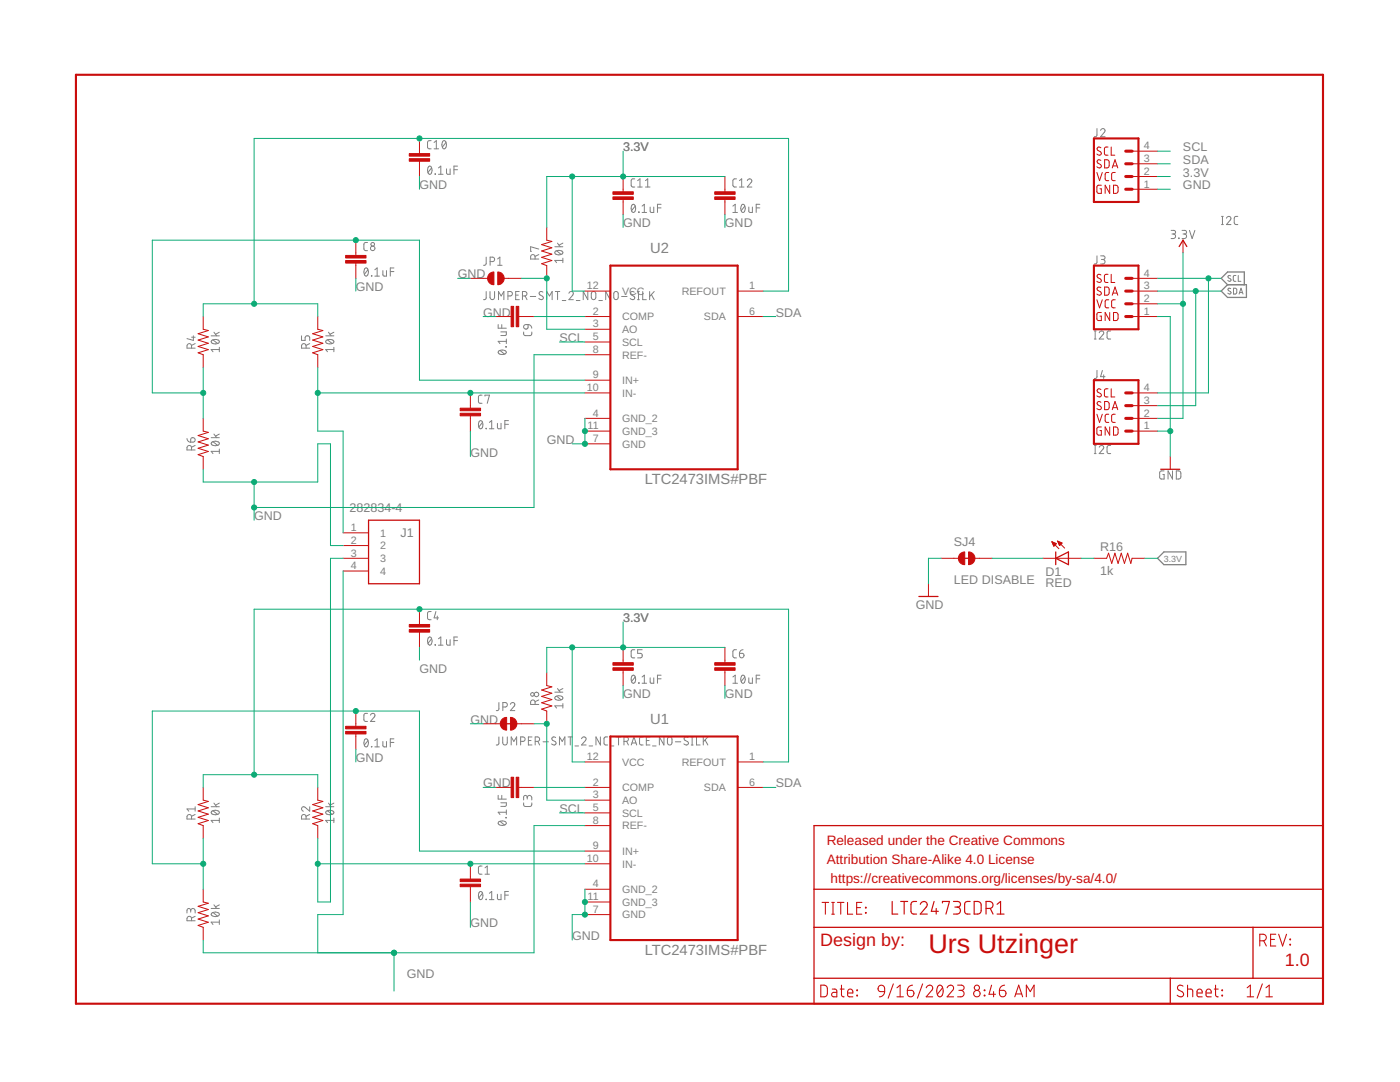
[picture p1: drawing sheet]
<svg xmlns="http://www.w3.org/2000/svg" width="279mm" height="216mm" viewBox="0 0 279 216" stroke-linecap="round" stroke-linejoin="round" font-family="sans-serif">
<g fill="none" stroke="#808080" stroke-width=".2">
<path d="M85.5 33.3l.3-.2a.95 .95 0 0 1 0 1.7 1.04 1.04 0 0 1-.3-1.5zM86 28.1h-.5l-.2 .3v1.1l.2 .2h.5M86.1 33.5l-.7 .9M86.6 29.7h.9M86.6 28.4l.5-.3v1.6M86.8 34.7l.1 .1zM87.5 33.5l.5-.4v1.7M87.5 34.8h.9M88.4 28.2l.2-.1a.97 .97 0 0 1 0 1.6 1.02 1.02 0 0 1-.2-1.5zM89 28.4l-.7 .9M89.1 33.7v.9l.3 .2h.4v-1.1M90.6 33.9h.7"/>
<path d="M91.3 33.1h-.7v1.7M126.7 35.7h-.5l-.2 .3v1.1l.2 .2h.5M127.3 37.3h.9M127.3 36l.4-.3v1.6M128.8 37.3h.9M128.8 36l.5-.3v1.6M147 35.7h-.5l-.2 .3 .1 1.2 .6 .1M147.6 37.3h.9M147.6 36l.4-.3v1.6M149.1 36a.44 .44 0 0 1 .7-.3 .44 .44 0 0 1 .1 .7l-.8 .9h1M218.9 25.7v1.4l-.2 .2h-.3M219.6 26a.44 .44 0 0 1 .7-.3 .44 .44 0 0 1 .1 .7l-.8 .9h.9"/>
<path d="M72.8 53.6l.3-.1a.95 .95 0 0 1 0 1.6 1.06 1.06 0 0 1-.3-1.5zM73.3 48.4h-.4l-.3 .3v1.1l.4 .2h.3M73.4 53.8l-.7 .9M74.1 55l.1 .1zM74.8 53.8l.5-.3v1.6M74.8 55.1h.9M76.4 54v.9l.3 .2h.4v-1.1M77.9 54.2h.7M78.6 53.5h-.7v1.6M97 58.2v1.4l-.5 .2M97 51.3v1.4l-.5 .2M97.8 58.2v1.1a.46 .46 0 0 0 .4 .5 .46 .46 0 0 0 .5-.5v-1.1"/>
<path d="M97.8 52.2h.5a.44 .44 0 0 0 .4-.4 .44 .44 0 0 0-.4-.5h-.5v1.6M99.3 52.9h.9M99.3 51.7l.5-.4v1.6M99.5 59.8v-1.6l.5 .9 .6-.9v1.6M101.4 59.1h.4a.44 .44 0 0 0 .5-.5 .44 .44 0 0 0-.5-.4h-.4v1.6M102.9 58.9h.5M103.6 58.2h-.7v1.6h.7M104.3 59.1h.4a.44 .44 0 0 0 .5-.5 .44 .44 0 0 0-.5-.4h-.4v1.6M104.8 59.1l.4 .7M105.8 59.2h1.1M106.8 51.7v-.5a.44 .44 0 0 0-.5-.4 .44 .44 0 0 0-.4 .4v.5h1.6M107.5 49.7l-1.6-.5v.9h.2"/>
<path d="M107.5 50.8l-.7 .4M108.4 58.3a.41 .41 0 0 0-.7-.1 .41 .41 0 0 0 .1 .6l.5 .3a.41 .41 0 0 1 0 .6 .41 .41 0 0 1-.6 0l-.2-.1M109.1 59.8v-1.6l.6 .9 .5-.9v1.6M110.7 49.2h1.6M110.8 50.2a1.02 1.02 0 0 1 1.5 .2 .93 .93 0 0 1-1.6 0zM110.8 58.2h.9M111.1 50l.9 .8M111.3 48.5l.5 .7M111.3 58.2v1.6M112.2 60h.7M112.3 52h-1.6l.4 .4M112.3 51.5v.9"/>
<path d="M112.3 48.5l-.7 .4M113.5 58.5a.44 .44 0 0 1 .7-.3 .44 .44 0 0 1 .1 .7l-.8 .9h.9M115 60h.7M117.3 58.2v1.6l-.9-1.6v1.6M118.1 58.3l.3-.1 .4 .1 .1 1a.46 .46 0 0 1-.4 .5 .46 .46 0 0 1-.5-.5zM119.5 60h.7M121.8 58.2v1.6l-.9-1.6v1.6M122.6 58.3l.3-.1 .4 .1 .1 1a.44 .44 0 0 1-.5 .5 .44 .44 0 0 1-.4-.5zM124.1 59.2h1M126.2 40.9l.2-.1a.97 .97 0 0 1 0 1.6 1.02 1.02 0 0 1-.2-1.5zM126.6 58.3a.41 .41 0 0 0-.6-.1 .41 .41 0 0 0-.1 .6l.6 .3a.41 .41 0 0 1 0 .6 .41 .41 0 0 1-.6 0l-.1-.1M126.8 41.1l-.8 .9"/>
<path d="M127.2 59.8h.4M127.2 58.2h.4M127.4 58.2v1.6M127.4 42.3l.2 .1zM128.1 41.1l.5-.3v1.6M128.1 42.4h1M128.3 58.2v1.6h.7M129.6 58.2v1.6M129.8 41.3v.9l.2 .2h.5v-1.1M130 58.8l.6 1M130.6 58.2l-1 1M131.2 41.5h.7"/>
<path d="M131.9 40.8h-.7v1.6M146.3 41.1l.4-.3v1.6M146.3 42.4h.9M148 40.9l.3-.1a.95 .95 0 0 1 0 1.6 1.04 1.04 0 0 1-.3-1.5zM148.7 41.1l-.8 .9M149.4 41.3l.1 .9 .2 .2h.5v-1.1M150.9 41.5h.7M151.6 40.8h-.7v1.6M218.9 51.1v1.4l-.5 .2M219.6 51.1h.6a.36 .36 0 0 1 .3 .3 .36 .36 0 0 1-.3 .4h-.4M220.1 51.8a.46 .46 0 0 1 .4 .4 .46 .46 0 0 1-.4 .5h-.5M233.7 46h.6a.36 .36 0 0 1 .3 .3 .36 .36 0 0 1-.3 .4h-.4"/>
<path d="M234.2 46.7a.46 .46 0 0 1 .4 .4 .46 .46 0 0 1-.4 .5h-.5M235.2 47.5l.1 .1zM235.9 46h.6a.36 .36 0 0 1 .3 .3 .36 .36 0 0 1-.3 .4h-.4M236.3 46.7a.46 .46 0 0 1 .5 .4 .46 .46 0 0 1-.5 .5h-.4M237.4 46l.5 1.6 .6-1.6M243.8 44.8h.3M243.8 43.2h.3M244 43.2v1.6M244.8 43.5a.44 .44 0 0 1 .6-.3 .44 .44 0 0 1 .1 .7l-.7 .9h.9M245.6 57.6l-.4-.1-.1 .3 .5 .4a.32 .32 0 0 1-.1 .5 .32 .32 0 0 1-.5-.2M245.6 55.1l-.4-.1-.1 .2 .5 .4a.32 .32 0 0 1-.1 .5 .32 .32 0 0 1-.5-.1M246.2 57.5h.4l.2 .2v.8l-.2 .2h-.4z"/>
<path d="M246.7 55h-.4l-.2 .2v.8l.6 .1M247 43.2h-.5l-.2 .3 .1 1.2 .6 .1M247.1 55v1.1h.5M247.3 58.7l.4-1.2 .4 1.2M247.4 58.4h.6M38.2 69.5v-.5a.46 .46 0 0 0-.4-.4 .46 .46 0 0 0-.5 .4v.5h1.6M38.2 67.3h.7M38.6 67v.9l-1.3-.3M38.9 68.6l-.7 .3M42.1 67h1.7M42.2 67.9a1.02 1.02 0 0 1 1.6 .3 .97 .97 0 0 1-1.7 0zM42.5 67.8l.9 .7"/>
<path d="M42.7 66.3l.5 .7M43.8 69.3v.9M43.8 69.7h-1.7l.4 .5M43.8 66.3l-.8 .4M60.2 67v.9h.7v-.5a.46 .46 0 0 1 .5-.4 .46 .46 0 0 1 .4 .4v.5M61.1 69.5v-.5a.46 .46 0 0 0-.5-.4 .46 .46 0 0 0-.4 .4v.5h1.6M61.8 68.6l-.7 .3M65 67h1.6M65.1 67.9a1.02 1.02 0 0 1 1.5 .3 .97 .97 0 0 1-1.6 0zM65.4 67.8l.9 .7M65.6 66.3l.5 .7M66.6 69.3v.9"/>
<path d="M66.6 69.7h-1.6l.4 .5M66.6 66.3l-.7 .4M96.2 78.8l-.5 .1-.2 .3v1.1l.2 .2h.5M96.8 79v-.2h.9l-.5 1.7M99.4 64.8v.7h1.6M99.5 70.1a1.01 1.01 0 0 1 1.5 .2 .97 .97 0 0 1-1.6 0zM99.8 69.9l.9 .8M99.9 66.2h1.1v.7l-1.1 .1M100.1 64.8v.7M100.9 69.2l.1 .1zM101 67.6v1M101 68.1h-1.6l.4 .5"/>
<path d="M104.5 66.3v.4l.4 .3h1l.2-.4v-.3M104.6 64.9l.8-.1v.5a.45 .45 0 0 1-.7 .3 .45 .45 0 0 1-.1-.7zM105.4 64.8l.4 .1 .3 .6M218.4 67.6h.4M218.4 66h.4M218.6 66v1.6M218.9 73.9v1.4l-.2 .2h-.3M219.4 66.4a.44 .44 0 0 1 .6-.4 .44 .44 0 0 1 .1 .8l-.7 .8h.9M220 73.9l-.4 1.3h.9M220.3 74.8v.7M221.7 66l-.6 .1-.2 .3 .1 1 .1 .2h.6M37.3 87.5l.1 .2a.68 .68 0 0 0 .7 .5"/>
<path d="M38.2 87.4a.46 .46 0 0 1 .7 .2 .46 .46 0 0 1-.4 .6h-.4zM38.2 89.8v-.5a.46 .46 0 0 0-.4-.4 .46 .46 0 0 0-.5 .4v.5h1.6M38.9 88.9l-.7 .3M42.1 87.3h1.7M42.2 88.2a1.02 1.02 0 0 1 1.6 .3 .97 .97 0 0 1-1.7 0zM42.5 88.1l.9 .8M42.7 86.6l.5 .7M43.8 89.6v.9M43.8 90.1h-1.7l.4 .4M43.8 86.6l-.8 .4M95.7 84l.2-.1a.97 .97 0 0 1 0 1.7 1 1 0 0 1-.2-1.6zM96.3 84.3l-.7 .9"/>
<path d="M97 85.5l.1 .1zM97.7 84.3l.4-.4v1.7M97.7 85.6h.9M99.3 84.5v.9l.2 .2h.5v-1.1M100.8 84.7h.7M101.5 83.9h-.7v1.7M218.4 90.5h.4M218.4 88.9h.4M218.6 88.9v1.6M219.4 89.2a.44 .44 0 0 1 .6-.3 .44 .44 0 0 1 .1 .7l-.7 .9h.9M221.7 88.9h-.6l-.2 .3 .1 1.1 .1 .2h.6M232.3 94h-.5l-.3 .2-.1 1 .2 .4h.7v-.9h-.2"/>
<path d="M234 94v1.6l-.9-1.6v1.6M234.8 94h.6l.2 .2 .1 .9-.3 .4-.6 .1zM85.5 127.2l.3-.1a.95 .95 0 0 1 0 1.6 1.06 1.06 0 0 1-.3-1.5zM86 122h-.5l-.2 .4v1l.2 .2 .5 .1M86.1 127.5l-.7 .9M86.8 128.6l.1 .1zM87 122l-.4 1.3h.9M87.3 122.9v.8M87.5 128.7h.9M87.5 127.5l.5-.4v1.6M89.1 127.6v1l.3 .1h.4v-1.1M90.6 127.8h.7"/>
<path d="M91.3 127.1h-.7v1.6M107.5 139.7l-.7 .3M110.7 138.1h1.6M110.8 139a1 1 0 0 1 1.5 .3 .95 .95 0 0 1-1.6 0zM111.1 138.9l.9 .7M111.3 137.4l.5 .7M112.3 137.4l-.7 .4M126.2 134.8l.2-.1a.95 .95 0 0 1 0 1.6 1 1 0 0 1-.2-1.5zM126.7 129.6l-.5 .1-.2 .3v1l.2 .2 .5 .1M126.8 135.1l-.8 .9M127.4 136.2l.2 .1zM128.1 136.3h1"/>
<path d="M128.1 135.1l.5-.4v1.6M128.2 129.6h-.9v.8h.5a.46 .46 0 0 1 .4 .4 .46 .46 0 0 1-.4 .5h-.5M129.8 135.3v.8l.1 .2h.6v-1M131.2 135.4h.7M131.9 134.7h-.7v1.6M146.3 136.3h.9M146.3 135.1l.4-.4v1.6M147 129.6l-.5 .1-.2 .3 .1 1.2 .6 .1M147.6 130.4h.5a.45 .45 0 0 1 .4 .5 .45 .45 0 0 1-.5 .4 .45 .45 0 0 1-.4-.5zM148 134.8l.3-.1a.93 .93 0 0 1 0 1.6 1.02 1.02 0 0 1-.3-1.5zM148.3 129.6l-.4 .2-.3 .6M148.7 135.1l-.8 .9"/>
<path d="M149.4 135.3v.8l.2 .2h.6v-1M150.9 135.4h.7M151.6 134.7h-.7v1.6M72.8 147.5l.3-.1a.93 .93 0 0 1 0 1.6 1.02 1.02 0 0 1-.3-1.5zM73.3 142.3l-.4 .1-.3 .3v1l.3 .2 .4 .1M73.4 147.8l-.7 .9M73.9 142.7a.44 .44 0 0 1 .7-.3 .44 .44 0 0 1 .1 .7l-.8 .9h.9M74.1 148.9l.1 .1zM74.8 149h.9M74.8 147.8l.5-.4v1.6M76.4 148v.9l.3 .1h.4v-1M77.9 148.1h.7"/>
<path d="M78.6 147.4h-.7v1.6M99.4 158.7v.7h1.6M99.6 147l-.1 1.4-.1 .2-.4 .1M99.6 140.2l-.1 1.4-.1 .2h-.4M100.1 158.7v.7M100.3 147v1.2a.46 .46 0 0 0 .5 .5 .46 .46 0 0 0 .4-.5v-1.2M100.4 141.1h.4a.44 .44 0 0 0 .5-.5 .44 .44 0 0 0-.5-.4h-.4v1.6M101.9 140.5a.44 .44 0 0 1 .6-.3 .44 .44 0 0 1 .1 .7l-.7 .9h.8M102 148.7v-1.7l.6 .9 .5-.9v1.7M103.9 147.9h.5a.44 .44 0 0 0 .4-.4 .44 .44 0 0 0-.4-.5h-.5v1.7M105.2 159.2a.46 .46 0 0 1 .5-.5 .46 .46 0 0 1 .4 .5v.4M105.2 159.4v-.3a.36 .36 0 0 0-.3-.4 .36 .36 0 0 0-.4 .4v.5"/>
<path d="M105.5 147.8h.5M106.2 147h-.7v1.7h.7M106.8 140.6v-.5a.44 .44 0 0 0-.5-.4 .44 .44 0 0 0-.4 .4v.5h1.6M106.8 147.9h.5a.44 .44 0 0 0 .4-.4 .44 .44 0 0 0-.4-.5h-.5v1.7M107.3 147.9l.4 .8M108.4 148h1.1M110.9 147.2a.41 .41 0 0 0-.6-.1 .41 .41 0 0 0 0 .6l.5 .3a.41 .41 0 0 1 .1 .6 .41 .41 0 0 1-.7-.1l-.1-.1M111.7 148.7v-1.7l.5 .9 .5-.9v1.7M112.3 140.4v.9M112.3 140.8h-1.6l.4 .5M113.4 147h.9M113.8 147v1.7"/>
<path d="M114.7 148.8h.8M116.1 147.4a.45 .45 0 0 1 .6-.3 .45 .45 0 0 1 .1 .7l-.7 .9h.9M117.6 148.8h.7M119.8 147v1.7l-.9-1.7v1.7M121.3 147l-.5 .1-.3 .3 .1 1 .2 .2 .5 .1M121.8 148.8h.7M123 147h.9M123.4 147v1.7M124.5 147.9h.5a.44 .44 0 0 0 .4-.4 .44 .44 0 0 0-.4-.5h-.5v1.7M125.1 147.9l.3 .8M126 148.7l.5-1.7 .6 1.7M126.1 148.3h.8"/>
<path d="M128.4 147l-.6 .1-.2 .3 .1 1 .1 .2 .6 .1M129 147.8h.5M129.7 147h-.7v1.7h.7M130.2 148.8h.7M132.5 147v1.7l-.9-1.7v1.7M133.3 147.2l.4-.2 .3 .2 .1 1a.46 .46 0 0 1-.4 .5 .46 .46 0 0 1-.5-.5zM134.8 148h1.1M137.3 147.2l-.5-.1-.3 .3 .1 .2 .6 .4a.38 .38 0 0 1 .1 .5 .38 .38 0 0 1-.5 .1l-.3-.2M138 148.7h.3M138 147h.3M138.1 147v1.7M139 147v1.7h.7"/>
<path d="M140.4 147v1.7M140.7 147.7l.6 1M141.3 147l-.9 1M38.2 163.4v-.4a.46 .46 0 0 0-.4-.5 .46 .46 0 0 0-.5 .5v.4h1.6M38.9 162.5l-.7 .4M38.9 161.4h-1.6l.4 .5M38.9 161v.9M42.1 161h1.7M42.2 161.9a1.02 1.02 0 0 1 1.6 .2 .97 .97 0 0 1-1.7 0zM42.5 161.8l.9 .7M42.7 160.3l.5 .7M43.8 163.7h-1.7l.4 .4"/>
<path d="M43.8 163.2v.9M43.8 160.3l-.8 .4M61.1 163.4v-.4a.46 .46 0 0 0-.5-.5 .46 .46 0 0 0-.4 .5v.4h1.6M61.8 161v.9l-.9-.8a.44 .44 0 0 0-.7 .1 .44 .44 0 0 0 .3 .7M61.8 162.5l-.7 .4M65 161h1.6M65.1 161.9a1.02 1.02 0 0 1 1.5 .2 .97 .97 0 0 1-1.6 0zM65.4 161.8l.9 .7M65.6 160.3l.5 .7M66.6 163.7h-1.6l.4 .4M66.6 163.2v.9M66.6 160.3l-.7 .4"/>
<path d="M95.7 178l.2-.1a.97 .97 0 0 1 0 1.6 1 1 0 0 1-.2-1.5zM96.2 172.8h-.5l-.2 .4v1l.2 .2h.5M96.3 178.2l-.7 1M96.8 174.4h.9M96.8 173.2l.4-.4v1.6M97 179.4l.1 .1zM97.7 179.5h.9M97.7 178.2l.4-.3v1.6M99.3 178.4v.9l.2 .2h.5v-1.1M99.5 164a1.03 1.03 0 0 1 1.5 .3 .97 .97 0 0 1-1.6 0zM99.8 163.9l.9 .7M99.9 160.2h1.1v.5l-.1 .2h-1"/>
<path d="M100.8 178.6h.7M100.9 163.1l.1 .1zM101 161.6v.9M101 162.1h-1.6l.4 .4M101.5 177.9h-.7v1.6M104.5 160.2v.5l.4 .2 1.1-.1 .1-.6M38.1 181.7a.44 .44 0 0 1 .4-.4 .44 .44 0 0 1 .4 .4v.5M38.1 182v-.3a.37 .37 0 0 0-.4-.4 .37 .37 0 0 0-.4 .4v.5M38.2 183.7v-.4a.46 .46 0 0 0-.4-.5 .46 .46 0 0 0-.5 .5v.4h1.6M38.9 182.8l-.7 .4M42.1 181.3h1.7M42.2 182.2a1.02 1.02 0 0 1 1.6 .3 .97 .97 0 0 1-1.7 0z"/>
<path d="M42.5 182.1l.9 .7M42.7 180.6l.5 .7M43.8 183.6v.9M43.8 184h-1.7l.4 .5M43.8 180.6l-.8 .4"/>
<circle cx="74.4" cy="48.7" r=".36"/>
<circle cx="74.4" cy="49.6" r=".44"/>
<circle cx="106.2" cy="138.6" r=".36"/>
<circle cx="107.1" cy="138.6" r=".45"/>
</g>
<path d="M243.7 58.1l1.3-1.3h3.8v2.6h-3.8zM245 56.8l-1.3-1.3 1.3-1.2h3.3v2.5M231 111.4l1.3-1.3h4.4v2.6h-4.4z" fill="none" stroke="#808080" stroke-width=".25"/>
<path d="M15.2 14.9h248.8v185.4h-248.8zM218.3 27.6h8.9v12.7h-8.9zM121.8 53h25.4v40.6h-25.4zM218.3 53h8.9v12.7h-8.9zM218.3 75.9h8.9v12.7h-8.9zM121.8 147h25.4v40.6h-25.4z" fill="none" stroke="#c90d0c" stroke-width=".42"/>
<g fill="none" stroke="#c90d0c" stroke-width=".2">
<path d="M83.7 27.6v3M83.7 32.2v3M124.4 35.2v3.1M124.4 39.8v3M144.7 35.2v3.1M144.7 39.8v3M218.9 34.4l.5 1.6 .6-1.6M219.7 32l-.2-.1a.38 .38 0 0 0-.5 .1 .38 .38 0 0 0 .1 .6l.5 .2a.44 .44 0 0 1 0 .7 .44 .44 0 0 1-.7-.2M219.7 29.5l-.2-.1a.38 .38 0 0 0-.5 .1 .38 .38 0 0 0 .1 .5l.5 .3a.44 .44 0 0 1 0 .7 .44 .44 0 0 1-.7-.3M219.8 37h-.7l-.2 .2v1l.2 .3 .7 .1v-.9h-.3M220.5 31.9h.6l.2 .3 .1 .9-.3 .4h-.6zM221.1 29.3l-.5 .1-.2 .3v1l.2 .2 .5 .1"/>
<path d="M221.3 34.4h-.5l-.2 .4v1l.2 .2h.5M221.5 37v1.6l-.9-1.6v1.6M221.8 29.3v1.7h.7M222 33.5l.5-1.6 .6 1.6M222.1 33.1h.8M222.2 37h.7l.2 .2v.9l-.2 .4-.7 .1zM222.6 34.4h-.5l-.3 .4 .1 1 .2 .2h.5M225.9 37.8h5.1M225.9 35.2h5.1M225.9 32.7h5.1M225.9 30.2h5.1M71 47.9v3.1"/>
<path d="M71 52.5v3M93.9 55.5h3.4M100.6 55.5h3.4M109.1 45.4v2.5l1 .3-2 .6 2 .6-2 .7 2 .6-2 .7 2 .6-2 .6 1 .4v2.5M116.7 58.1h5.1M147.2 58.1h5.1M218.9 59.8l.5 1.6 .6-1.6M219.7 57.4a.41 .41 0 0 0-.6-.1 .41 .41 0 0 0 0 .7l.5 .2a.41 .41 0 0 1 .1 .6 .41 .41 0 0 1-.6 0l-.2-.1M219.7 54.9a.41 .41 0 0 0-.6-.1 .41 .41 0 0 0 0 .6l.5 .3a.41 .41 0 0 1 .1 .6 .41 .41 0 0 1-.6 0l-.2-.2M220.5 57.3h.6l.2 .3 .1 .8-.3 .5h-.6zM221.1 54.7l-.5 .1-.2 .3v1l.2 .2 .5 .1M221.3 59.8h-.5l-.2 .4v1l.2 .2h.5"/>
<path d="M221.8 54.7v1.7h.7M222 58.9l.5-1.6 .6 1.6M222.1 58.5h.8M222.6 59.8h-.5l-.3 .4 .1 1 .2 .2h.5M225.9 58.1h5.1M225.9 55.5h5.1M236.1 47.9v2.6M40.6 63.2v2.5l1 .3-2.1 .6 2.1 .6-2.1 .7 2.1 .6-2.1 .6 2.1 .7-2.1 .6 1.1 .4v2.5M63.4 63.2v2.5l1 .3-2 .6 2 .6-2 .7 2 .6-2 .6 2 .7-2 .6 1 .4v2.5M93.9 78.4v3M99 63.2h3M103.5 63.2h3.1"/>
<path d="M116.7 63.2h5.1M116.7 65.7h5.1M116.7 68.2h5.1M116.7 70.8h5.1M116.7 75.9h5.1M116.7 78.4h5.1M147.2 63.2h5.1M219.7 77.7a.41 .41 0 0 0-.6-.1 .41 .41 0 0 0-.1 .6l.6 .3a.44 .44 0 0 1 0 .7 .44 .44 0 0 1-.7-.2M219.8 62.4h-.7l-.2 .2v1l.2 .3 .7 .1v-.9h-.3M221.1 77.6h-.5l-.2 .4v1l.2 .2h.5M221.5 62.4v1.6l-.9-1.6v1.6M221.8 77.6v1.6h.7"/>
<path d="M222.2 62.4h.7l.2 .2v.9l-.2 .4-.7 .1zM225.9 63.2h5.1M225.9 78.4h5.1M225.9 60.6h5.1M40.6 83.5v2.5l1 .3-2.1 .6 2.1 .6-2.1 .7 2.1 .6-2.1 .7 2.1 .6-2.1 .6 1.1 .4v2.5M93.9 83v3M116.7 83.5h5.1M116.7 86h5.1M116.7 88.6h5.1M218.9 82.7l.5 1.6 .6-1.6M219.7 80.3a.41 .41 0 0 0-.6-.1 .41 .41 0 0 0-.1 .5l.6 .4a.44 .44 0 0 1 0 .7 .44 .44 0 0 1-.7-.3M219.8 85.2h-.5l-.4 .2v1.1l.2 .3h.7v-.9h-.3"/>
<path d="M220.5 80.1l.6 .1 .2 .2 .1 .9-.3 .4h-.6zM221.3 82.7h-.5l-.2 .3v1.1l.2 .2h.5M221.5 85.2v1.6l-.9-1.6v1.6M222 81.7l.5-1.6 .6 1.6M222.1 81.3h.8M222.2 85.2h.7l.2 .3v.9l-.2 .4h-.7zM222.6 82.7l-.6 .1-.2 .2 .1 1.1 .2 .2h.5M225.9 83.5h5.1M225.9 86h5.1M225.9 80.9h5.1M233.6 91.1v2.5M68.5 106.3h5.1"/>
<path d="M68.5 108.9h5.1M68.5 111.4h5.1M68.5 113.9h5.1M185.3 116.5v2.5M187.8 111.4h3.5M194.6 111.4h3.4M208.2 111.4h7.6M209.9 108.1l1.4 1.4M209.9 108.1l.9 .4-.5 .5zM210 108.2h.1M210 108.3h.4M210.1 108.4h.6"/>
<path d="M210.1 108.5h.7M210.2 108.7h.5M210.2 108.8h.3M210.3 108.9h.1M211.1 108l1.4 1.4M211.1 108l.9 .4-.5 .5zM211.1 108.1h.2M211.2 108.2h.3M211.2 108.3h.6M211.3 108.4h.6M211.3 108.5h.5M211.4 108.7h.3"/>
<path d="M211.4 108.8h.1M218.3 111.4h2.6l.3-1 .7 2 .6-2 .6 2 .7-2 .6 2 .6-2 .7 2 .2-1h2.6M83.7 121.6v3M83.7 126.1v3.1M109.1 134.3v2.5l1 .3-2 .6 2 .6-2 .7 2 .6-2 .6 2 .7-2 .6 1 .4v2.5M124.4 129.2v3M124.4 133.8v3M144.7 129.2v3M144.7 133.8v3M40.6 157.1v2.6l1 .2-2.1 .6 2.1 .7-2.1 .6 2.1 .7-2.1 .6 2.1 .6-2.1 .7 1.1 .3v2.6M63.4 157.1v2.6l1 .2-2 .6 2 .7-2 .6 2 .7-2 .6 2 .6-2 .7 1 .3v2.6M71 141.9v3"/>
<path d="M71 146.5v3M96.4 144.4h3.4M99 157.1h3M103.1 144.4h3.5M103.5 157.1h3.1M116.7 152h5.1M116.7 157.1h5.1M116.7 159.7h5.1M147.2 152h5.1M147.2 157.1h5.1M40.6 177.4v2.6l1 .2-2.1 .6 2.1 .7-2.1 .6 2.1 .7-2.1 .6 2.1 .6-2.1 .7 1.1 .3v2.6M93.9 172.4v3"/>
<path d="M93.9 176.9v3.1M116.7 162.2h5.1M116.7 164.7h5.1M116.7 169.8h5.1M116.7 172.4h5.1M116.7 177.4h5.1M116.7 180h5.1M116.7 182.5h5.1"/>
</g>
<g fill="#c90d0c" stroke="#c90d0c" stroke-width=".2">
<path d="M91.8 176.4h4.1v.5h-4.1z"/>
<path d="M91.8 175.4h4.1v.5h-4.1z"/>
<path d="M69 145.9h4v.6h-4z"/>
<path d="M69 144.9h4v.5h-4z"/>
<path d="M102 155.1h.5v4.1h-.5z"/>
<path d="M103 155.1h.5v4.1h-.5z"/>
<path d="M81.7 125.6h4v.5h-4z"/>
<path d="M81.7 124.6h4v.5h-4z"/>
<path d="M122.3 133.2h4.1v.6h-4.1z"/>
<path d="M122.3 132.2h4.1v.5h-4.1z"/>
<path d="M142.6 133.2h4.1v.6h-4.1z"/>
<path d="M142.6 132.2h4.1v.5h-4.1z"/>
<path d="M91.8 82.5h4.1v.5h-4.1z"/>
<path d="M91.8 81.4h4.1v.6h-4.1z"/>
<path d="M69 52h4v.5h-4z"/>
<path d="M69 51h4v.5h-4z"/>
<path d="M102 61.1h.5v4.1h-.5z"/>
<path d="M103 61.1h.5v4.1h-.5z"/>
<path d="M81.7 31.7h4v.5h-4z"/>
<path d="M81.7 30.6h4v.6h-4z"/>
<path d="M122.3 39.3h4.1v.5h-4.1z"/>
<path d="M122.3 38.3h4.1v.5h-4.1z"/>
<path d="M142.6 39.3h4.1v.5h-4.1z"/>
<path d="M142.6 38.3h4.1v.5h-4.1z"/>
</g>
<g fill="none" stroke="#c90d0c" stroke-width=".25">
<path d="M235.3 49.2l.8-1.3 .8 1.3M231.6 93.6h3.9M73.6 103.8h10.1v12.7h-10.1zM183.4 119h3.8M192.2 111.4h1.7M210.7 111.4l2.5-1.3v2.6zM210.7 110.1v2.6M100.7 144.4h1.8M162.5 164.7h101.5v35.6h-101.5zM162.5 177.4h101.5M162.5 185h101.5M162.5 195.2h101.5"/>
<path d="M233.6 195.2v5.1M250.1 185v10.2"/>
</g>
<g fill="#c90d0c" stroke="#c90d0c" stroke-width=".2">
<path d="M99.3 54.3a1.27 1.27 0 0 1 1.3 1.2 1.27 1.27 0 0 1-1.3 1.3z" fill-rule="evenodd"/>
<path d="M97.6 54.7l.5-.3 .5-.1v2.5a1.27 1.27 0 0 1-1.2-.7 1.27 1.27 0 0 1 .2-1.4z" fill-rule="evenodd"/>
<path d="M101.9 143.2a1.23 1.23 0 0 1 1.2 1.2h-1.2z" fill-rule="evenodd"/>
<path d="M101.9 144.4h1.2a1.23 1.23 0 0 1-1.2 1.3z" fill-rule="evenodd"/>
<path d="M100.2 143.6l.5-.4h.4v2.5a1.27 1.27 0 0 1-1.1-.8 1.27 1.27 0 0 1 .2-1.3z" fill-rule="evenodd"/>
<path d="M193.3 110.1a1.26 1.26 0 0 1 1.3 1.3h-1.3z" fill-rule="evenodd"/>
<path d="M193.3 111.4h1.3a1.23 1.23 0 0 1-1.3 1.3z" fill-rule="evenodd"/>
<path d="M191.6 110.6l.5-.4 .4-.1v2.6a1.27 1.27 0 0 1-1.1-.8 1.27 1.27 0 0 1 .2-1.3z" fill-rule="evenodd"/>
</g>
<path d="M224.7 32.7h1.2M224.7 35.2h1.2M224.7 37.8h1.2M224.7 30.2h1.2M224.7 58.1h1.2M224.7 55.5h1.2M224.7 60.6h1.2M224.7 63.2h1.2M224.7 78.4h1.2M224.7 80.9h1.2M224.7 83.5h1.2M224.7 86h1.2" fill="none" stroke="#c90d0c" stroke-width=".61"/>
<g fill="none" stroke="#c90d0c" stroke-width=".21">
<path d="M163.8 196.6a1.16 1.16 0 0 1 1.2 .2l.1 .4-.1 1.4-.3 .3h-.9zM164.1 180.1h1.3M164.7 180.1v2.3M166 180.1h.5M166 182.4h.5M166.1 197.4h.7l.2 .3v1.2h-.6a.44 .44 0 0 1-.4-.4 .44 .44 0 0 1 .4-.5h.6M166.2 180.1v2.3M167.1 180.1h1.3M167.7 197.4h.8M167.8 180.1v2.3M167.9 196.6v1.9l.2 .3 .4 .1M169.1 180.1v2.3h1.1"/>
<path d="M169.2 198.1h1a.55 .55 0 0 0-.3-.7 .55 .55 0 0 0-.7 .5l.1 .9 .9 .1M171 181.1h.7M171 197.5l.1 .2zM171 198.6l.1 .1zM172 180.1h-1v2.3h1M172.7 181l.1 .2zM172.7 182.1l.1 .1zM175.4 196.8a.66 .66 0 0 1 .7-.2 .66 .66 0 0 1 .5 .6v.7h-.8a.61 .61 0 0 1-.5-.4 .61 .61 0 0 1 .1-.7zM176.6 197.9l-.4 .7-.7 .3M178.3 196.3l-1.1 2.9M179 198.9h1.3M179 197.1l.6-.5v2.3"/>
<path d="M181.1 197.6h.8a.66 .66 0 0 1 .5 .7 .66 .66 0 0 1-.7 .6 .66 .66 0 0 1-.6-.6zM182.1 196.6l-.7 .3-.3 .7M184.1 196.3l-1 2.9M184.8 197.1a.64 .64 0 0 1 1-.5 .64 .64 0 0 1 .1 1l-1.1 1.3h1.3M187.2 196.8a.55 .55 0 0 1 .6-.2 .55 .55 0 0 1 .4 .6 1.32 1.32 0 0 1-.6 1.7 1.44 1.44 0 0 1-.4-2.1zM188.1 197.1l-1 1.3M189 197.1a.64 .64 0 0 1 .9-.5 .64 .64 0 0 1 .2 1l-1.1 1.3h1.3M191.1 196.6h.8a.52 .52 0 0 1 .5 .5 .52 .52 0 0 1-.5 .5h-.5M191.7 197.6a.65 .65 0 0 1 .7 .7 .65 .65 0 0 1-.7 .6h-.6M196.4 198.6l.2 .1zM196.4 197.5l.2 .2zM197.9 196.6l-.5 1.8h1.3"/>
<path d="M198.3 197.9v1M199.5 197.6h.7a.66 .66 0 0 1 .6 .7 .66 .66 0 0 1-.7 .6 .66 .66 0 0 1-.6-.6zM200.5 196.6l-.7 .3-.3 .7M202.5 198.9l.8-2.3 .8 2.3M202.7 198.3h1.2M204.8 198.9v-2.3l.8 1.3 .8-1.3v2.3M236.1 196.8a.58 .58 0 0 0-.9-.1 .58 .58 0 0 0 0 .8l.8 .4a.59 .59 0 0 1 0 .9 .59 .59 0 0 1-.9 0l-.2-.2M237 197.4l.9 .1 .1 .2v1.2M237 196.6v2.3M238.9 198.1h1a.55 .55 0 0 0-.3-.7 .55 .55 0 0 0-.7 .5l.1 .9 .9 .1M240.7 198.1h1a.55 .55 0 0 0-.3-.7 .55 .55 0 0 0-.7 .5l.1 .9 .9 .1M242.3 197.4h.8"/>
<path d="M242.6 196.6v1.9l.1 .3 .4 .1M243.9 198.6l.1 .1zM243.9 197.5l.1 .2zM248.9 198.9h1.3M248.9 197.1l.6-.5v2.3M251.4 187.7h.7a.66 .66 0 0 0 .6-.6 .66 .66 0 0 0-.6-.7h-.7v2.4M251.9 196.3l-1 2.9M252.2 187.7l.5 1.1M252.6 198.9h1.3M252.6 197.1l.7-.5v2.3M253.6 187.5h.8M254.6 186.4h-1v2.4h1"/>
<path d="M255.2 186.4l.8 2.4 .8-2.4M257.4 187.4l.2 .1zM257.4 188.4l.2 .2z"/>
<circle cx="195" cy="197.1" r=".52"/>
<circle cx="195" cy="198.3" r=".65"/>
</g>
<g fill="none" stroke="#c90d0c" stroke-width=".23">
<path d="M178.1 179.9v2.5h1.1M179.7 179.9h1.4M180.4 179.9v2.5M182.9 179.9l-.9 .1-.2 .4 .1 1.8 .3 .2h.7M186.4 179.9l-.5 1.9h1.4M190.3 179.9h.8a.56 .56 0 0 1 .6 .5 .56 .56 0 0 1-.6 .6h-.5M193.6 179.9l-.9 .1-.2 .4v1.6l.4 .4h.7M194.4 179.9a1.21 1.21 0 0 1 1.3 .3l.1 .4-.1 1.5a1.21 1.21 0 0 1-1.3 .3zM183.7 180.4a.68 .68 0 0 1 .9-.5 .68 .68 0 0 1 .2 1.1l-1.1 1.4h1.4M186.8 181.3v1.1M188.1 180.2v-.3h1.4l-.7 2.5M191 181a.7 .7 0 0 1 .7 .7 .7 .7 0 0 1-.7 .7h-.7"/>
<path d="M196.8 181.3h.7a.7 .7 0 0 0 .7-.7 .7 .7 0 0 0-.7-.7h-.7v2.5M197.6 181.3l.6 1.1M199 182.4h1.4M199 180.4l.7-.5v2.5"/>
</g>
<g fill="none" stroke="#0dab76" stroke-width=".2">
<path d="M83.7 35.2v2.6M114.2 35.2v22.9h2.5M124.4 30.2v5M144.7 35.2h-35.6v10.2M231 35.2h2.6M231 37.8h2.6M231 32.7h2.6M231 30.2h2.6M71 55.5v2.6M91.3 55.5h2.6M104 55.5h5.1v10.2h7.6M124.4 42.8v2.6"/>
<path d="M144.7 42.8v2.6M152.3 58.1h5.1v-30.5h-106.7v33M231 58.1h12.7M231 55.5h12.7M236.1 50.5v33h-5.1M238.6 58.1v22.8h-7.6M241.2 55.5v22.9h-10.2M40.6 63.2v-2.6h22.8v2.6M40.6 73.3v10.2M63.4 73.3v12.7h5.1v20.3M63.4 78.4h53.3M96.4 63.2h2.6"/>
<path d="M106.6 63.2h10.1M111.7 68.2h5M116.7 75.9h-33v-28h-53.3v30.5h10.2M116.7 70.8h-10.1v30.5h-55.9M152.3 63.2h2.5M231 60.6h5.1M231 63.2h2.6v27.9M40.6 93.6v2.6h22.8v-7.6h2.6v20.3h2.5M50.7 96.2v7.6M93.9 86v5.1M116.7 83.5v5.1h-2.5M231 86h2.6"/>
<path d="M68.5 111.4h-2.5v68.6h-2.6v-12.7M68.5 113.9v68.6h-5.1v7.6M187.8 111.4h-2.5v5.1M198 111.4h10.2M215.8 111.4h2.5M228.5 111.4h2.5M83.7 129.2v2.5M114.2 129.2v22.8h2.5M124.4 124.1v5.1M124.4 136.8v2.5M144.7 129.2h-35.6v5.1M144.7 136.8v2.5"/>
<path d="M40.6 157.1v-2.5h22.8v2.5M71 149.5v2.5M93.9 144.4h2.5M96.4 157.1h2.6M106.6 144.4h2.5v15.3h7.6M106.6 157.1h10.1M152.3 152h5.1v-30.4h-106.7v33M152.3 157.1h2.5M40.6 167.3v10.1M63.4 172.4h53.3M93.9 180v5M111.7 162.2h5"/>
<path d="M116.7 169.8h-33v-27.9h-53.3v30.5h10.2M116.7 164.7h-10.1v25.4h-66v-2.5M116.7 177.4v5.1h-2.5v5.1M78.6 190.1v7.6"/>
</g>
<g fill="#0dab76" stroke="#0dab76" stroke-width=".2">
<circle cx="40.6" cy="172.4" r=".51"/>
<circle cx="71" cy="141.9" r=".51"/>
<circle cx="124.4" cy="129.2" r=".51"/>
<circle cx="114.2" cy="129.2" r=".51"/>
<circle cx="124.4" cy="35.2" r=".51"/>
<circle cx="114.2" cy="35.2" r=".51"/>
<circle cx="236.1" cy="60.6" r=".51"/>
<circle cx="116.7" cy="86" r=".51"/>
<circle cx="116.7" cy="88.6" r=".51"/>
<circle cx="78.6" cy="190.1" r=".51"/>
<circle cx="116.7" cy="180" r=".51"/>
<circle cx="116.7" cy="182.5" r=".51"/>
<circle cx="50.7" cy="96.2" r=".51"/>
<circle cx="50.7" cy="101.3" r=".51"/>
<circle cx="233.6" cy="86" r=".51"/>
<circle cx="50.7" cy="154.6" r=".51"/>
<circle cx="83.7" cy="121.6" r=".51"/>
<circle cx="238.6" cy="58.1" r=".51"/>
<circle cx="241.2" cy="55.5" r=".51"/>
<circle cx="40.6" cy="78.4" r=".51"/>
<circle cx="71" cy="47.9" r=".51"/>
<circle cx="93.9" cy="78.4" r=".51"/>
<circle cx="63.4" cy="78.4" r=".51"/>
<circle cx="50.7" cy="60.6" r=".51"/>
<circle cx="83.7" cy="27.6" r=".51"/>
<circle cx="93.9" cy="172.4" r=".51"/>
<circle cx="63.4" cy="172.4" r=".51"/>
<circle cx="109.1" cy="55.5" r=".51"/>
<circle cx="109.1" cy="144.4" r=".51"/>
</g>
<text font-size="5.4" fill="#c90d0c" x="185.3" y="190.1">Urs Utzinger</text>
<g font-size="3.6" fill="#c90d0c">
<text x="163.7" y="188.9">Design by:</text>
<text x="256.4" y="192.7">1.0</text>
</g>
<g font-size="2.9" fill="#808080">
<text x="129.8" y="50.4">U2</text>
<text x="128.7" y="96.6">LTC2473IMS#PBF</text>
<text x="129.8" y="144.4">U1</text>
<text x="128.7" y="190.5">LTC2473IMS#PBF</text>
</g>
<g font-size="2.7" fill="#c90d0c">
<text x="165" y="168.5">Released under the Creative Commons</text>
<text x="165" y="172.4">Attribution Share-Alike 4.0 License</text>
<text x="165.7" y="176.2">https://creativecommons.org/licenses/by-sa/4.0/</text>
</g>
<g font-size="2.5" fill="#808080">
<text x="124.4" y="30.2">3.3V</text>
<text x="236.1" y="35.2">3.3V</text>
<text x="236.1" y="32.7">SDA</text>
<text x="236.1" y="30.2">SCL</text>
<text x="83.7" y="37.8">GND</text>
<text x="236.1" y="37.8">GND</text>
<text x="124.4" y="45.4">GND</text>
<text x="144.7" y="45.4">GND</text>
<text x="71" y="58.1">GND</text>
<text x="91.3" y="55.5">GND</text>
<text x="96.4" y="63.2">GND</text>
<text x="154.8" y="63.2">SDA</text>
<text x="111.7" y="68.2">SCL</text>
<text x="109.1" y="88.6">GND</text>
<text x="93.9" y="91.1">GND</text>
<text x="50.7" y="103.8">GND</text>
<text x="69.8" y="102.1">282834-4</text>
<text x="79.9" y="107.2">J1</text>
<text x="190.4" y="108.9">SJ4</text>
<text x="219.6" y="109.9">R16</text>
<text x="190.4" y="116.5">LED DISABLE</text>
<text x="208.7" y="117.1">RED</text>
<text x="208.7" y="115">D1</text>
<text x="219.6" y="114.7">1k</text>
<text x="124.4" y="124.1">3.3V</text>
<text x="182.8" y="121.6">GND</text>
<text x="83.7" y="134.3">GND</text>
<text x="124.4" y="139.3">GND</text>
<text x="144.7" y="139.3">GND</text>
<text x="93.9" y="144.4">GND</text>
<text x="71" y="152">GND</text>
<text x="96.4" y="157.1">GND</text>
<text x="154.8" y="157.1">SDA</text>
<text x="111.7" y="162.2">SCL</text>
<text x="93.9" y="185">GND</text>
<text x="114.2" y="187.6">GND</text>
<text x="81.2" y="195.2">GND</text>
</g>
<g font-size="2.1" fill="#808080">
<text x="228.3" y="29.8">4</text>
<text x="228.3" y="34.9">2</text>
<text x="228.3" y="32.3">3</text>
<text x="228.3" y="37.4">1</text>
<text x="117.1" y="57.7">12</text>
<text x="124.1" y="58.8">VCC</text>
<text x="136.1" y="58.8">REFOUT</text>
<text x="149.5" y="57.7">1</text>
<text x="228.3" y="57.7">3</text>
<text x="228.3" y="55.2">4</text>
<text x="118.3" y="62.8">2</text>
<text x="118.3" y="65.3">3</text>
<text x="124.1" y="63.9">COMP</text>
<text x="140.5" y="63.9">SDA</text>
<text x="149.5" y="62.8">6</text>
<text x="228.3" y="62.8">1</text>
<text x="228.3" y="60.3">2</text>
<text x="118.3" y="67.9">5</text>
<text x="118.3" y="70.4">8</text>
<text x="124.1" y="66.5">AO</text>
<text x="124.1" y="69">SCL</text>
<text x="124.1" y="71.5">REF-</text>
<text x="118.3" y="75.5">9</text>
<text x="124.1" y="76.6">IN+</text>
<text x="117.1" y="78">10</text>
<text x="118.3" y="83.1">4</text>
<text x="124.1" y="79.2">IN-</text>
<text x="228.3" y="83.1">2</text>
<text x="228.3" y="80.6">3</text>
<text x="228.3" y="78">4</text>
<text x="117.3" y="85.7">11</text>
<text x="118.3" y="88.2">7</text>
<text x="124.1" y="84.2">GND_2</text>
<text x="124.1" y="86.8">GND_3</text>
<text x="124.1" y="89.3">GND</text>
<text x="228.3" y="85.7">1</text>
<text x="70" y="106">1</text>
<text x="75.9" y="107.1">1</text>
<text x="70" y="108.5">2</text>
<text x="70" y="111.1">3</text>
<text x="70" y="113.6">4</text>
<text x="75.9" y="109.6">2</text>
<text x="75.9" y="112.2">3</text>
<text x="75.9" y="114.7">4</text>
<text x="117.1" y="151.7">12</text>
<text x="124.1" y="152.8">VCC</text>
<text x="136.1" y="152.8">REFOUT</text>
<text x="149.5" y="151.7">1</text>
<text x="118.3" y="156.8">2</text>
<text x="118.3" y="159.3">3</text>
<text x="118.3" y="161.8">5</text>
<text x="124.1" y="157.9">COMP</text>
<text x="124.1" y="160.4">AO</text>
<text x="140.5" y="157.9">SDA</text>
<text x="149.5" y="156.8">6</text>
<text x="118.3" y="164.4">8</text>
<text x="124.1" y="163">SCL</text>
<text x="124.1" y="165.5">REF-</text>
<text x="117.1" y="172">10</text>
<text x="118.3" y="169.5">9</text>
<text x="124.1" y="170.6">IN+</text>
<text x="124.1" y="173.1">IN-</text>
<text x="117.3" y="179.6">11</text>
<text x="118.3" y="177.1">4</text>
<text x="124.1" y="178.2">GND_2</text>
<text x="118.3" y="182.2">7</text>
<text x="124.1" y="180.7">GND_3</text>
<text x="124.1" y="183.3">GND</text>
</g>
<text font-size="1.8" fill="#808080" x="232.3" y="112">3.3V</text>
</svg>
